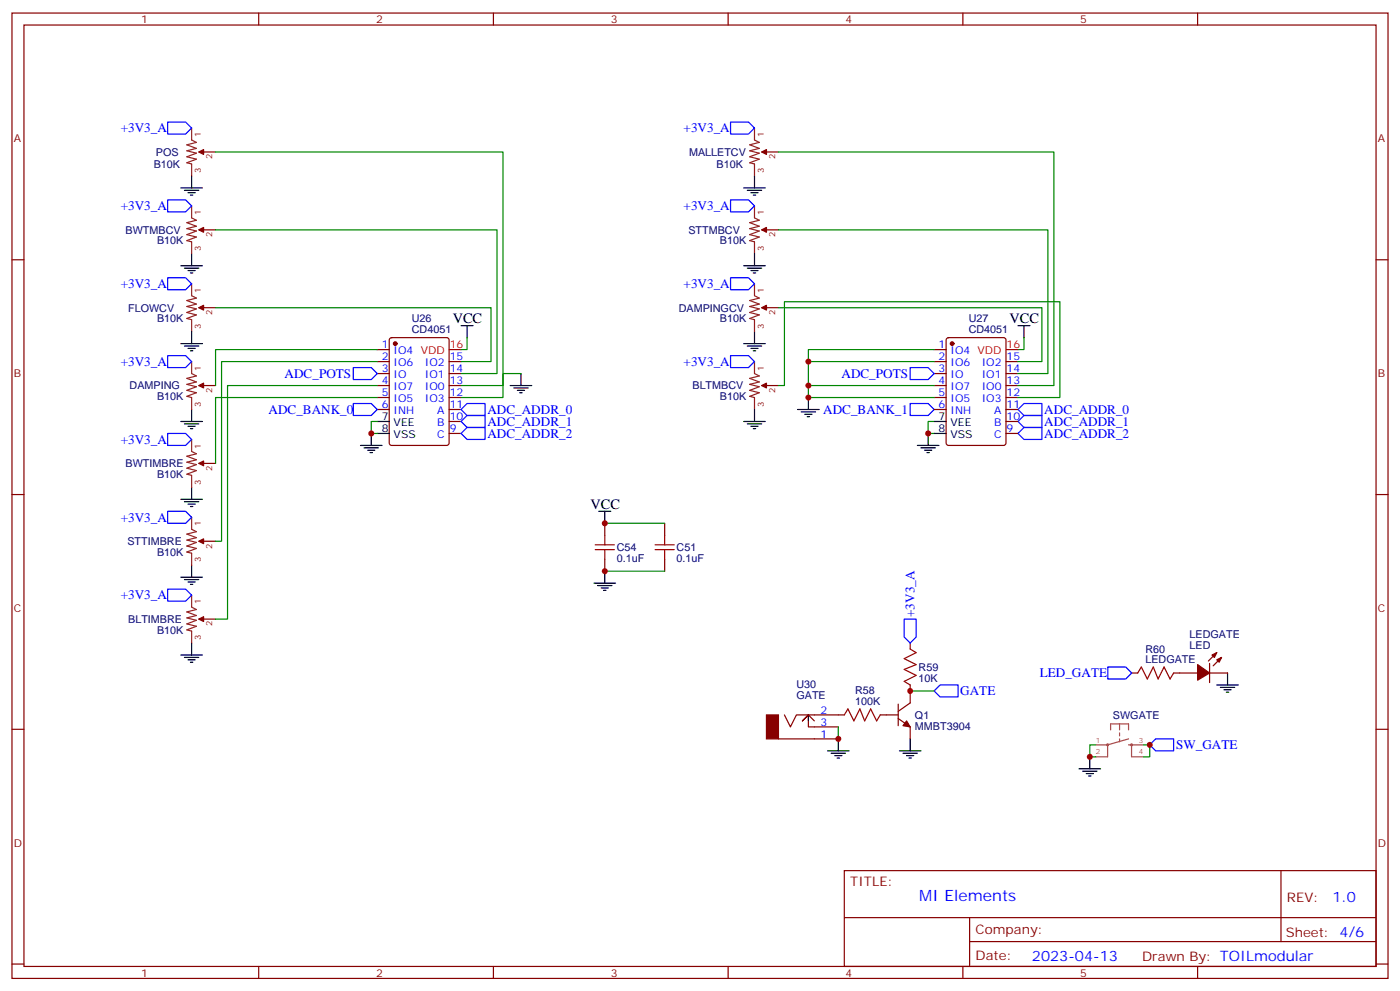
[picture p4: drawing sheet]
<svg xmlns="http://www.w3.org/2000/svg" width="412mm" height="292mm" viewBox="0 0 412 292" stroke-linecap="round" stroke-linejoin="round" font-family="sans-serif">
<g fill="none" stroke="#870000" stroke-width=".35">
<path d="M3.5 3.8h405.4v284.4h-405.4zM7.1 7.4h398.2v277.3h-398.2zM76.2 3.8v3.6M145.3 3.8v3.6M214.5 3.8v3.6M283.6 3.8v3.6M352.8 3.8v3.6M60 44.8h3.5M225.8 44.8h3.5M3.5 76.5h3.6M60 67.7h3.5M225.8 67.7h3.5"/>
<path d="M405.3 76.5h3.6M60 90.6h3.5M114.9 99.7l.5-.3h16.2l.6 .5 .1 30.6-.5 .6-16.4 .1-.7-.5v-30.5zM225.8 90.6h3.5M278.9 99.7l.5-.3h16.2l.7 .5v30.6l-.4 .6-16.5 .1-.7-.5v-30.5zM60 113.6h3.5M111.1 103h3.6M111.1 106.5h3.6M111.1 110h3.6M111.1 113.6h3.6M111.1 117.1h3.6M132.3 106.5h3.5"/>
<path d="M132.3 110h3.5M132.3 113.6h3.5M132.3 117.1h3.5M225.8 113.6h3.5M275.2 103h3.5M275.2 106.5h3.5M275.2 110h3.5M275.2 113.6h3.5M275.2 117.1h3.5M296.3 106.5h3.6M296.3 110h3.6M296.3 113.6h3.6"/>
<path d="M296.3 117.1h3.6M60 136.5h3.5M111.1 120.6h3.6M132.3 120.6h3.5M132.3 127.7h3.5M132.3 124.1h3.5M275.2 120.6h3.5M296.3 120.6h3.6M296.3 127.7h3.6M296.3 124.1h3.6M3.5 145.7h3.6M60 159.4h3.5"/>
<path d="M178.2 154.1v3.6M195.8 154.1v3.6M405.3 145.7h3.6M178.2 164.7v3.5M195.8 164.7v3.5M60 182.4h3.5M268.1 189.4v1.8M333.4 198.2h1.7M345.7 198.2h7.1M356.3 198.2h5.3M356.3 195.4v5.6M358.4 192.2l-2.4 2.5"/>
<path d="M359.8 193.6l-2.4 2.5M3.5 214.8h3.6M229.3 217.6h17.6M231.1 210.6l1.7 3.5 1.8-3.5h14.1M239.9 212.3l-1.8-1.7-1.7 1.7 1.7-1.7v3.5h8.8M259.3 210.6h5.3M264.6 207.4v6.3M264.6 211.6l3.5 2.5v3.5M268.1 201.8v5.2l-3.5 2.5M405.3 214.8h3.6M248.7 256.4h156.6v28.3h-156.6zM377.3 256.5v20.8"/>
<path d="M248.7 270.3h156.5M285.6 277.3h119.6M285.6 270.3v14.1M3.5 284h3.6M76.2 284.7v3.5M145.3 284.7v3.5M214.5 284.7v3.5M283.6 284.7v3.5M352.8 284.7v3.5M405.3 284h3.6"/>
</g>
<g fill="#870000" stroke="#870000" stroke-width=".35">
<path d="M58.6 44.8l1.4-.7v1.4z"/>
<path d="M58.6 67.7l1.4-.7v1.4z"/>
<path d="M58.6 90.6l1.4-.7v1.4z"/>
<path d="M58.6 113.6l1.4-.7v1.4z"/>
<path d="M58.6 136.5l1.4-.7v1.4z"/>
<path d="M58.6 159.4l1.4-.7v1.4z"/>
<path d="M58.6 182.4l1.4-.8v1.5z"/>
<path d="M224.4 113.6l1.4-.7v1.4z"/>
<path d="M224.4 90.6l1.4-.7v1.4z"/>
<path d="M224.4 67.7l1.4-.7v1.4z"/>
<path d="M224.4 44.8l1.4-.7v1.4z"/>
<path d="M225.8 210.6h3.5v7h-3.5z"/>
<path d="M267.1 212.3l1 1.8-2.1-.4z"/>
<path d="M358.4 194.3l1.4-.7-.7 1.5z"/>
<path d="M357 192.9l1.4-.7-.7 1.4z"/>
<path d="M352.8 195.8l3.5 2.4-3.5 2.1z"/>
<circle cx="116.4" cy="101.2" r=".53"/>
<circle cx="280.5" cy="101.2" r=".53"/>
</g>
<g fill="none" stroke="#000" stroke-width=".35">
<path d="M53.3 55.4h6.3M54.3 56.1h4.3M55.4 56.8h2.1M56.1 57.5h.7M56.4 51.8v3.6M219.1 55.4h6.3M220.1 56.1h4.3M221.2 56.8h2.1M221.9 57.5h.7M222.2 51.8v3.6M53.3 78.3h6.3M54.3 79h4.3"/>
<path d="M55.4 79.7h2.1M56.4 74.8v3.5M219.1 78.3h6.3M220.1 79h4.3M221.2 79.7h2.1M222.2 74.8v3.5M56.1 80.4h.7M56.4 97.7v3.5M135.8 95.9h3.5M137.6 95.9v3.5M221.9 80.4h.7M222.2 97.7v3.5"/>
<path d="M299.9 95.9h3.5M301.6 95.9v3.5M53.3 101.2h6.3M54.3 101.9h4.3M55.4 102.6h2.1M56.1 103.3h.7M150.3 113.6h6.3M151.3 114.3h4.3M152.4 115h2.1M153.1 115.7h.7M153.5 110v3.6M219.1 101.2h6.3"/>
<path d="M220.1 101.9h4.3M221.2 102.6h2.1M221.9 103.3h.7M238.1 117.1v3.5M53.3 124.1h6.3M54.3 124.8h4.3M55.4 125.6h2.1M56.1 126.3h.7M56.4 120.6v3.5M106.2 131.2h6.3M107.2 131.9h4.3M108.3 132.6h2.1"/>
<path d="M109 133.3h.7M109.4 127.7v3.5M111.1 124.1h3.6M111.1 127.7h3.6M219.1 124.1h6.3M220.1 124.8h4.3M221.2 125.6h2.1M221.9 126.3h.7M222.2 120.6v3.5M234.9 120.6h6.4M236 121.3h4.2M237.1 122h2.1"/>
<path d="M237.8 122.7h.7M270.2 131.2h6.4M271.3 131.9h4.2M272.3 132.6h2.2M273 133.3h.8M273.4 127.7v3.5M275.2 124.1h3.5M275.2 127.7h3.5M53.3 147.1h6.3M54.3 147.8h4.3M55.4 148.5h2.1M56.1 149.2h.7"/>
<path d="M56.4 143.5v3.6M176.4 150.6h3.5M178.2 150.6v3.5M53.3 170h6.3M54.3 170.7h4.3M55.4 171.4h2.1M56.1 172.1h.7M56.4 166.5v3.5M175 171.8h6.3M176 172.5h4.3M177.1 173.2h2.1M177.8 173.9h.7"/>
<path d="M178.2 168.2v3.6M53.3 192.9h6.3M54.3 193.6h4.3M55.4 194.3h2.1M56.1 195.1h.7M56.4 189.4v3.5M361.6 198.2v3.6M238.1 210.6v1.7M246.9 217.6v3.6M268.1 217.6v3.6M358.4 201.8h6.4M359.5 202.5h4.2"/>
<path d="M360.5 203.2h2.2M361.2 203.9h.7M243.8 221.2h6.3M244.8 221.9h4.3M245.9 222.6h2.1M246.6 223.3h.7M264.9 221.2h6.4M266 221.9h4.2M267.1 222.6h2.1M267.8 223.3h.7M317.9 226.4h6.3M318.9 227.2h4.2"/>
<path d="M320 227.9h2.1M320.7 228.6h.7M321 222.9v3.5"/>
</g>
<path d="M132.3 103h3.5M296.3 103h3.6" fill="none" stroke="#f00" stroke-width=".35"/>
<g fill="none" stroke="#8c2424" stroke-width=".35">
<path d="M56.4 37.7v3.5l1.5 .7-2.9 .8 2.9 1-2.9 .7 2.9 .7-2.9 1.1 2.9 .7-2.9 1 1.4 .4v3.5M222.2 37.7v3.5l1.5 .7-2.9 .8 2.9 1-2.9 .7 2.9 .7-2.9 1.1 2.9 .7-2.9 1 1.4 .4v3.5M58.6 44.8h1.4M224.4 44.8h1.4M56.4 60.6v3.6l1.5 .7-2.9 .7 2.9 1-2.9 .7 2.9 .8-2.9 1 2.9 .7-2.9 1.1 1.4 .3v3.6M58.6 67.7h1.4M222.2 60.6v3.6l1.5 .7-2.9 .7 2.9 1-2.9 .7 2.9 .8-2.9 1 2.9 .7-2.9 1.1 1.4 .3v3.6M224.4 67.7h1.4M56.4 83.6v3.5l1.5 .7-2.9 .7 2.9 1.1-2.9 .7 2.9 .7-2.9 1 2.9 .7-2.9 1.1 1.4 .4v3.5M58.6 90.6h1.4M222.2 83.6v3.5l1.5 .7-2.9 .7 2.9 1.1-2.9 .7 2.9 .7-2.9 1 2.9 .7-2.9 1.1 1.4 .4v3.5M224.4 90.6h1.4"/>
<path d="M56.4 106.5v3.5l1.5 .7-2.9 .7 2.9 1.1-2.9 .7 2.9 .7-2.9 1.1 2.9 .7-2.9 1 1.4 .4v3.5M58.6 113.6h1.4M222.2 106.5v3.5l1.5 .7-2.9 .7 2.9 1.1-2.9 .7 2.9 .7-2.9 1.1 2.9 .7-2.9 1 1.4 .4v3.5M224.4 113.6h1.4M56.4 129.4v3.6l1.5 .7-2.9 .7 2.9 1-2.9 .7 2.9 .7-2.9 1.1 2.9 .7-2.9 1.1 1.4 .3v3.5M58.6 136.5h1.4M56.4 152.4v3.5l1.5 .7-2.9 .7 2.9 1.1-2.9 .7 2.9 .7-2.9 1 2.9 .7-2.9 1.1 1.4 .3v3.6M58.6 159.4h1.4M56.4 175.3v3.5l1.5 .7-2.9 .7 2.9 1.1-2.9 .7 2.9 .7-2.9 1.1 2.9 .7-2.9 1 1.4 .4v3.5M58.6 182.4h1.4"/>
</g>
<g fill="none" stroke="#008700" stroke-width=".35">
<path d="M63.5 44.8h84.7v68.8h-12.4M229.3 44.8h81.1v68.8h-10.5M63.5 67.7h82.9v42.3h-10.6M229.3 67.7h79.4v42.3h-8.8M63.5 90.6h81.1v15.9h-8.8M137.6 99.4v3.6h-1.8M229.3 90.6h77.6v15.9h-7M301.6 99.4v3.6h-1.7M111.1 103h-47.6v10.6M111.1 117.1h-47.6v19.4M111.1 106.5h-45.8v52.9h-1.8M111.1 113.6h-44.1v68.8h-3.5"/>
<path d="M153.5 110h-5.3v7.1h-12.4M229.3 113.6h1.8v-24.7h81.1v28.2h-12.3M238.1 106.5h37.1M238.1 113.6h37.1M275.2 103h-37.1v14.1h37.1M111.1 124.1h-1.7v3.6h1.7M275.2 124.1h-1.8v3.6h1.8M178.2 154.1h17.6M178.2 168.2h17.6M246.9 214.1v3.5M268.1 203.5h7.1M322.8 219.4h-1.8v3.5h1.8"/>
<path d="M336.9 219.4h1.8v3.5h-1.8"/>
</g>
<g fill="none" stroke="#00f" stroke-width=".35">
<path d="M49.4 35.9h5.3l1.7 1.8-1.7 1.8h-5.3zM215.2 35.9h5.3l1.7 1.8-1.7 1.8h-5.3zM49.4 58.9h5.3l1.7 1.7-1.7 1.8h-5.3zM215.2 58.9h5.3l1.7 1.7-1.7 1.8h-5.3zM49.4 81.8h5.3l1.7 1.8-1.7 1.7h-5.3zM215.2 81.8h5.3l1.7 1.8-1.7 1.7h-5.3zM49.4 104.7h5.3l1.7 1.8-1.7 1.8h-5.3zM104.1 118.9h5.3l1.7 1.7-1.7 1.8h-5.3zM104.1 108.3h5.3l1.7 1.7-1.7 1.8h-5.3zM215.2 104.7h5.3l1.7 1.8-1.7 1.8h-5.3zM268.1 118.9h5.3l1.8 1.7-1.8 1.8h-5.3zM268.1 108.3h5.3l1.8 1.7-1.8 1.8h-5.3z"/>
<path d="M49.4 127.7h5.3l1.7 1.7-1.7 1.8h-5.3zM135.8 120.6l1.8-1.7h5.3v3.5h-5.3zM135.8 124.1l1.8-1.7h5.3v3.5h-5.3zM135.8 127.7l1.8-1.8h5.3v3.5h-5.3zM299.9 127.7l1.7-1.8h5.3v3.5h-5.3zM299.9 124.1l1.7-1.7h5.3v3.5h-5.3zM299.9 120.6l1.7-1.7h5.3v3.5h-5.3zM49.4 150.6h5.3l1.7 1.8-1.7 1.7h-5.3zM49.4 173.5h5.3l1.7 1.8-1.7 1.8h-5.3zM266.3 182.4h3.6v5.2l-1.8 1.8-1.8-1.8zM326.3 196.5h5.3l1.8 1.7-1.8 1.8h-5.3zM275.2 203.5l1.7-1.7h5.3v3.5h-5.3z"/>
<path d="M338.7 219.4l1.7-1.8h5.3v3.6h-5.3z"/>
</g>
<path d="M178.2 157.7v2.8M195.8 157.7v2.8M175.3 161.9h5.7M175.3 160.5h5.7M178.2 161.9v2.8M193 161.9h5.6M193 160.5h5.6M195.8 161.9v2.8M268.1 191.2l1.8 1-3.6 1.8 3.6 1.8-3.6 1.4 3.6 1.7-3.6 1.8 1.8 1.1M335.1 198.2l1.1-1.7 1.8 3.5 1.7-3.5 1.4 3.5 1.8-3.5 1.8 3.5 1-1.8M248.7 210.6l1.1-1.8 1.7 3.5 1.8-3.5 1.4 3.5 1.8-3.5 1.7 3.5 1.1-1.7" fill="none" stroke="#a10000" stroke-width=".35"/>
<g fill="none" stroke="#a64a4a" stroke-width=".56">
<circle cx="326.3" cy="219.4" r=".18"/>
<circle cx="333.3" cy="219.4" r=".18"/>
</g>
<path d="M322.8 219.4h3.5M326.3 219.4v3.5h-3.5M327.1 215v-1.8h5.3v1.8M329.8 213.2v1.8M329.8 215.9v.8M329.8 217.6v.9M332.4 219.4h.9v3.5M332.4 217.6l-6.1 1.8M333.4 219.4h3.5M333.4 222.9h3.5" fill="none" stroke="#a64a4a" stroke-width=".35"/>
<g fill="#c00">
<circle cx="238.1" cy="117.1" r=".88"/>
<circle cx="238.1" cy="106.5" r=".88"/>
<circle cx="238.1" cy="113.6" r=".88"/>
<circle cx="246.9" cy="217.6" r=".88"/>
<circle cx="178.2" cy="154.1" r=".88"/>
<circle cx="178.2" cy="168.2" r=".88"/>
<circle cx="321" cy="222.9" r=".88"/>
<circle cx="338.7" cy="219.4" r=".88"/>
<circle cx="268.1" cy="203.5" r=".88"/>
<circle cx="109.4" cy="127.7" r=".88"/>
<circle cx="273.4" cy="127.7" r=".88"/>
</g>
<text font-size="4.6" fill="#00f" x="270.8" y="265.5">MI Elements</text>
<g font-size="4.2">
<text x="133.3" y="95.2">VCC</text>
<text x="297.4" y="95.2">VCC</text>
<text x="173.9" y="149.9">VCC</text>
</g>
<g font-size="4.2" fill="#00f">
<text x="392.5" y="265.7">1.0</text>
<text x="304" y="283.1">2023-04-13</text>
</g>
<g font-size="3.9" fill="#00f">
<text x="35.6" y="39">+3V3_A</text>
<text x="201.4" y="39">+3V3_A</text>
<text x="35.6" y="61.9">+3V3_A</text>
<text x="201.4" y="61.9">+3V3_A</text>
<text x="35.6" y="84.9">+3V3_A</text>
<text x="201.4" y="84.9">+3V3_A</text>
<text x="35.6" y="107.8">+3V3_A</text>
<text x="201.4" y="107.8">+3V3_A</text>
<text x="83.8" y="111.3">ADC_POTS</text>
<text x="247.9" y="111.3">ADC_POTS</text>
<text x="79.1" y="121.9">ADC_BANK_0</text>
<text x="143.6" y="121.9">ADC_ADDR_0</text>
<text x="143.6" y="125.4">ADC_ADDR_1</text>
<text x="242.5" y="121.9">ADC_BANK_1</text>
<text x="307.6" y="125.4">ADC_ADDR_1</text>
<text x="307.6" y="121.9">ADC_ADDR_0</text>
<text x="35.6" y="130.7">+3V3_A</text>
<text x="143.6" y="128.9">ADC_ADDR_2</text>
<text x="307.6" y="128.9">ADC_ADDR_2</text>
<text x="35.6" y="153.6">+3V3_A</text>
<text x="35.6" y="176.6">+3V3_A</text>
<text x="269.4" y="181.7" transform="rotate(-90 269.4 181.7)">+3V3_A</text>
<text x="306.3" y="199.5">LED_GATE</text>
<text x="282.9" y="204.8">GATE</text>
<text x="346.4" y="220.7">SW_GATE</text>
</g>
<g font-size="3.9" fill="#800">
<text x="250.5" y="261">TITLE:</text>
<text x="379.1" y="265.7">REV:</text>
<text x="287.4" y="275.2">Company:</text>
<text x="378.7" y="275.8">Sheet: 4/6</text>
<text x="287.4" y="282.9">Date:</text>
<text x="336.4" y="283">Drawn By: TOILmodular</text>
</g>
<g font-size="3.2" fill="#800">
<text x="41.6" y="6.8">1</text>
<text x="110.8" y="6.8">2</text>
<text x="179.9" y="6.8">3</text>
<text x="249.1" y="6.8">4</text>
<text x="318.2" y="6.8">5</text>
<text x="4.1" y="41.9">A</text>
<text x="405.9" y="41.9">A</text>
<text x="4.1" y="111.1">B</text>
<text x="405.9" y="111.1">B</text>
<text x="4.1" y="180.2">C</text>
<text x="405.9" y="180.2">C</text>
<text x="4.1" y="249.4">D</text>
<text x="405.9" y="249.4">D</text>
<text x="41.6" y="287.7">1</text>
<text x="110.8" y="287.7">2</text>
<text x="179.9" y="287.7">3</text>
<text x="249.1" y="287.7">4</text>
<text x="318.2" y="287.7">5</text>
</g>
<g font-size="3.2" fill="#000080">
<text x="45.9" y="45.9">POS</text>
<text x="203" y="45.9">MALLETCV</text>
<text x="45.3" y="49.5">B10K</text>
<text x="211.1" y="49.5">B10K</text>
<text x="37" y="68.8">BWTMBCV</text>
<text x="202.8" y="68.8">STTMBCV</text>
<text x="46.2" y="72">B10K</text>
<text x="212.1" y="72">B10K</text>
<text x="37.8" y="91.8">FLOWCV</text>
<text x="46.2" y="94.9">B10K</text>
<text x="121.3" y="94.7">U26</text>
<text x="199.9" y="91.8">DAMPINGCV</text>
<text x="212.1" y="94.9">B10K</text>
<text x="285.3" y="94.7">U27</text>
<text x="121.3" y="98.1">CD4051</text>
<text x="285.3" y="98.1">CD4051</text>
<text x="38.2" y="114.7">DAMPING</text>
<text x="46.2" y="117.9">B10K</text>
<text x="204" y="114.7">BLTMBCV</text>
<text x="212.1" y="117.9">B10K</text>
<text x="37" y="137.6">BWTIMBRE</text>
<text x="46.2" y="140.8">B10K</text>
<text x="37.5" y="160.5">STTIMBRE</text>
<text x="46.2" y="163.7">B10K</text>
<text x="181.7" y="165.5">0.1uF</text>
<text x="181.7" y="162.4">C54</text>
<text x="199.3" y="165.5">0.1uF</text>
<text x="199.3" y="162.4">C51</text>
<text x="37.8" y="183.5">BLTIMBRE</text>
<text x="46.2" y="186.7">B10K</text>
<text x="350.4" y="191.2">LED</text>
<text x="350.4" y="188">LEDGATE</text>
<text x="270.6" y="197.6">R59</text>
<text x="337.4" y="195.4">LEDGATE</text>
<text x="337.4" y="192.2">R60</text>
<text x="234.6" y="202.7">U30</text>
<text x="270.6" y="200.8">10K</text>
<text x="234.6" y="205.9">GATE</text>
<text x="251.9" y="207.8">100K</text>
<text x="251.9" y="204.6">R58</text>
<text x="269.5" y="214.9">MMBT3904</text>
<text x="269.5" y="211.7">Q1</text>
<text x="327.8" y="211.7">SWGATE</text>
</g>
<g font-size="3.2" fill="#00f">
<text x="112.5" y="102.6">1</text>
<text x="112.5" y="106.2">2</text>
<text x="116" y="104.4">IO4 VDD</text>
<text x="116" y="107.9">IO6</text>
<text x="125.1" y="107.9">IO2</text>
<text x="132.5" y="106.2">15</text>
<text x="276.5" y="102.6">1</text>
<text x="276.5" y="106.2">2</text>
<text x="280" y="104.4">IO4 VDD</text>
<text x="280" y="107.9">IO6</text>
<text x="289.2" y="107.9">IO2</text>
<text x="296.5" y="106.2">15</text>
<text x="112.5" y="109.7">3</text>
<text x="112.5" y="113.2">4</text>
<text x="116" y="111.4">IO</text>
<text x="125.1" y="111.4">IO1</text>
<text x="132.5" y="113.2">13</text>
<text x="132.5" y="109.7">14</text>
<text x="276.5" y="109.7">3</text>
<text x="276.5" y="113.2">4</text>
<text x="280" y="111.4">IO</text>
<text x="289.2" y="111.4">IO1</text>
<text x="296.5" y="113.2">13</text>
<text x="296.5" y="109.7">14</text>
<text x="112.5" y="116.7">5</text>
<text x="116" y="115">IO7</text>
<text x="116" y="118.5">IO5</text>
<text x="125.1" y="118.5">IO3</text>
<text x="125.1" y="115">IO0</text>
<text x="132.5" y="116.7">12</text>
<text x="276.5" y="116.7">5</text>
<text x="280" y="115">IO7</text>
<text x="280" y="118.5">IO5</text>
<text x="289.2" y="118.5">IO3</text>
<text x="289.2" y="115">IO0</text>
<text x="296.5" y="116.7">12</text>
<text x="112.5" y="120.3">6</text>
<text x="116" y="122">INH</text>
<text x="128.8" y="125.6">B</text>
<text x="128.8" y="122">A</text>
<text x="132.5" y="123.8">10</text>
<text x="132.5" y="120.3">11</text>
<text x="276.5" y="120.3">6</text>
<text x="280" y="122">INH</text>
<text x="292.9" y="125.6">B</text>
<text x="292.9" y="122">A</text>
<text x="296.5" y="123.8">10</text>
<text x="296.5" y="120.3">11</text>
<text x="128.8" y="129.1">C</text>
<text x="132.5" y="127.3">9</text>
<text x="292.8" y="129.1">C</text>
<text x="296.5" y="127.3">9</text>
<text x="241.7" y="210.2">2</text>
<text x="241.7" y="213.7">3</text>
<text x="241.7" y="217.3">1</text>
</g>
<g font-size="3.2" fill="#f00">
<text x="132.5" y="102.6">16</text>
<text x="296.5" y="102.6">16</text>
</g>
<g font-size="3.2">
<text x="112.5" y="123.8">7</text>
<text x="116" y="125.6">VEE</text>
<text x="276.5" y="123.8">7</text>
<text x="280" y="125.6">VEE</text>
<text x="112.5" y="127.3">8</text>
<text x="116" y="129.1">VSS</text>
<text x="276.5" y="127.3">8</text>
<text x="280" y="129.1">VSS</text>
</g>
<g font-size="2.5" fill="#800">
<text x="59.2" y="40.4" transform="rotate(-90 59.2 40.4)">1</text>
<text x="225" y="40.4" transform="rotate(-90 225 40.4)">1</text>
<text x="62.5" y="46.9" transform="rotate(-90 62.5 46.9)">2</text>
<text x="228.3" y="46.9" transform="rotate(-90 228.3 46.9)">2</text>
<text x="59.2" y="51" transform="rotate(-90 59.2 51)">3</text>
<text x="225" y="51" transform="rotate(-90 225 51)">3</text>
<text x="59.2" y="63.3" transform="rotate(-90 59.2 63.3)">1</text>
<text x="225" y="63.3" transform="rotate(-90 225 63.3)">1</text>
<text x="62.5" y="69.9" transform="rotate(-90 62.5 69.9)">2</text>
<text x="228.3" y="69.9" transform="rotate(-90 228.3 69.9)">2</text>
<text x="59.2" y="73.9" transform="rotate(-90 59.2 73.9)">3</text>
<text x="225" y="73.9" transform="rotate(-90 225 73.9)">3</text>
<text x="59.2" y="86.3" transform="rotate(-90 59.2 86.3)">1</text>
<text x="225" y="86.3" transform="rotate(-90 225 86.3)">1</text>
<text x="62.5" y="92.8" transform="rotate(-90 62.5 92.8)">2</text>
<text x="228.3" y="92.8" transform="rotate(-90 228.3 92.8)">2</text>
<text x="59.2" y="96.9" transform="rotate(-90 59.2 96.9)">3</text>
<text x="225" y="96.9" transform="rotate(-90 225 96.9)">3</text>
<text x="59.2" y="109.2" transform="rotate(-90 59.2 109.2)">1</text>
<text x="225" y="109.2" transform="rotate(-90 225 109.2)">1</text>
<text x="59.2" y="119.8" transform="rotate(-90 59.2 119.8)">3</text>
<text x="62.5" y="115.7" transform="rotate(-90 62.5 115.7)">2</text>
<text x="225" y="119.8" transform="rotate(-90 225 119.8)">3</text>
<text x="228.3" y="115.7" transform="rotate(-90 228.3 115.7)">2</text>
<text x="59.2" y="132.1" transform="rotate(-90 59.2 132.1)">1</text>
<text x="59.2" y="142.7" transform="rotate(-90 59.2 142.7)">3</text>
<text x="62.5" y="138.7" transform="rotate(-90 62.5 138.7)">2</text>
<text x="59.2" y="155.1" transform="rotate(-90 59.2 155.1)">1</text>
<text x="62.5" y="161.6" transform="rotate(-90 62.5 161.6)">2</text>
<text x="59.2" y="165.7" transform="rotate(-90 59.2 165.7)">3</text>
<text x="59.2" y="178" transform="rotate(-90 59.2 178)">1</text>
<text x="62.5" y="184.5" transform="rotate(-90 62.5 184.5)">2</text>
<text x="59.2" y="188.6" transform="rotate(-90 59.2 188.6)">3</text>
</g>
<g font-size="2.1" fill="#a54b4b">
<text x="322.8" y="218.7">1</text>
<text x="335.5" y="218.7">3</text>
<text x="322.8" y="222.2">2</text>
<text x="335.5" y="222.2">4</text>
</g>
</svg>
